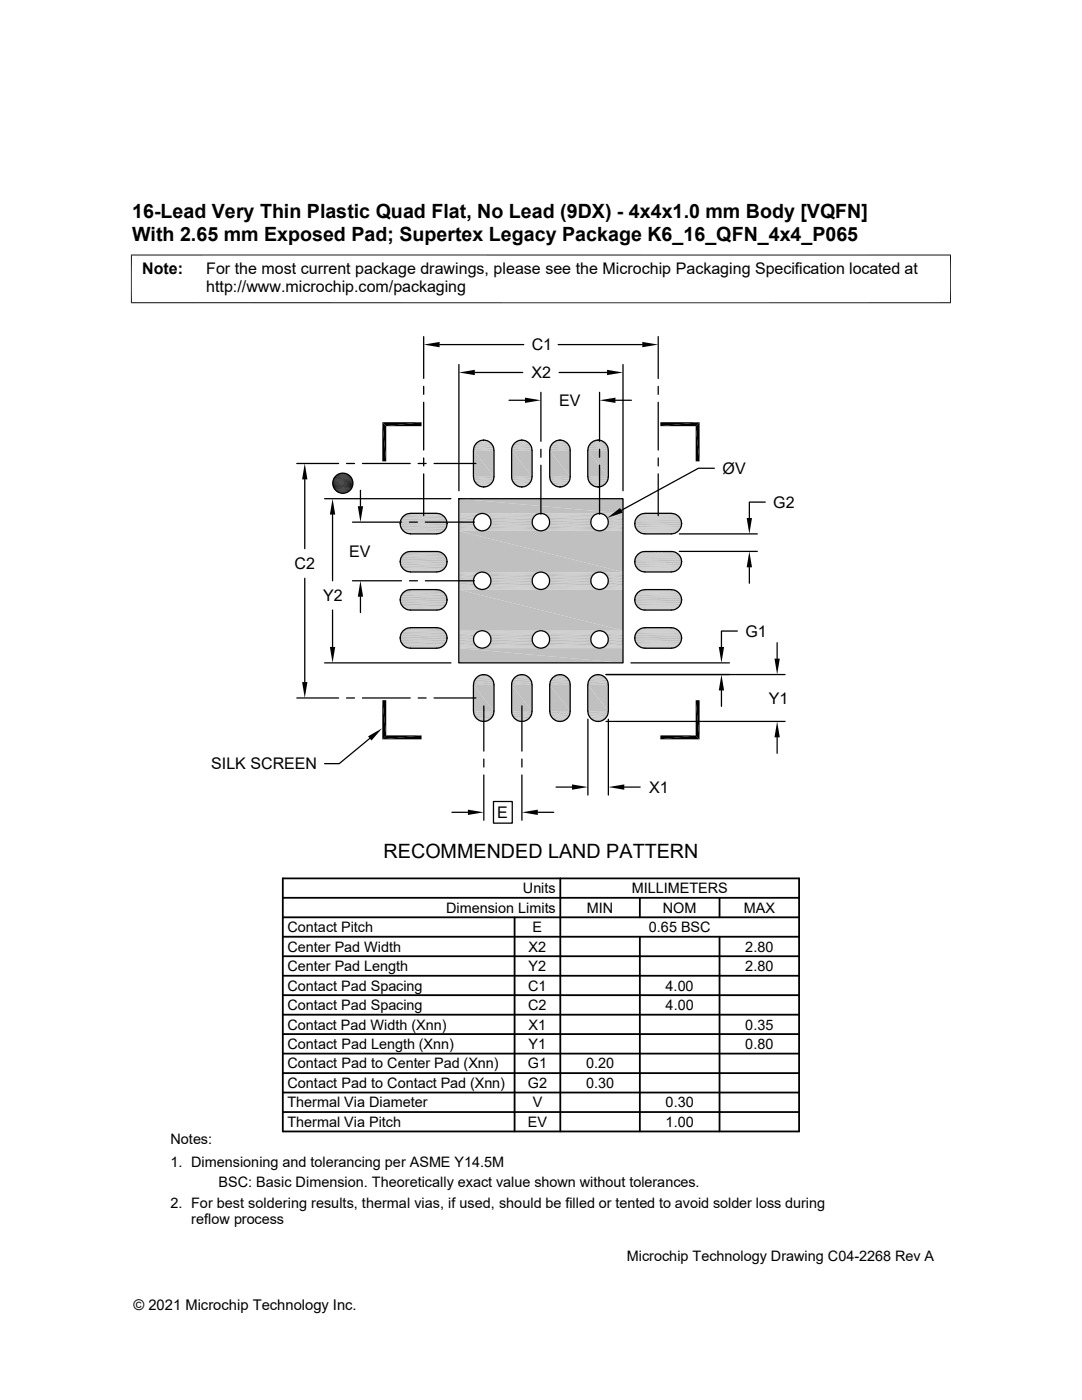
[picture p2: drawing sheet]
<svg xmlns="http://www.w3.org/2000/svg" width="216mm" height="279mm" viewBox="0 0 216 279" stroke-linecap="round" stroke-linejoin="round" font-family="sans-serif">
<g fill="#c0c0c0">
<path d="M91.5 99.5l32.8 3h-32.8z"/>
<path d="M91.5 99.5h32.8v3z"/>
</g>
<g fill="none" stroke="#c0c0c0" stroke-width=".2">
<path d="M91.5 102.5h4.6M91.5 102.6h4.3M91.5 102.7h3.9M91.5 105.7h3.9M91.5 105.8h4.3M91.5 105.9h4.6M96.4 102.5h11.4M96.4 105.9h11.4M96.7 105.8h10.7M96.7 102.6h10.7M97 105.7h10.1M97 102.7h10.1"/>
<path d="M108.1 105.9h11.4M108.1 102.5h11.4M108.4 105.8h10.7M108.4 102.6h10.7M108.7 105.7h10.2M108.7 102.7h10.2M119.8 105.9h4.5M119.8 102.5h4.5M120.1 105.8h4.2M120.1 102.6h4.2M120.4 105.7h3.9M120.4 102.7h3.9"/>
</g>
<path d="M91.5 102.9h3.7M91.5 105.5h3.7M97.3 102.9h9.6M97.3 105.5h9.6M109 102.9h9.6M109 105.5h9.6M120.7 102.9h3.6M120.7 105.5h3.6" fill="none" stroke="#c0c0c0" stroke-width=".21"/>
<path d="M91.5 103.2h3.4M91.5 103.4h3.2M97.5 103.2h9.1M97.7 103.4h8.7M109.2 103.2h9.1M109.4 103.4h8.7M120.9 103.2h3.4M121.1 103.4h3.2" fill="none" stroke="#c0c0c0" stroke-width=".28"/>
<path d="M91.5 103.7h3.1M91.5 104h3M97.9 103.7h8.4M98 104h8.2M109.6 103.7h8.4M109.6 104h8.3M121.3 103.7h3M121.3 104h3" fill="none" stroke="#c0c0c0" stroke-width=".32"/>
<path d="M91.5 104.4h3M98 104.4h8.2M109.6 104.4h8.3M121.3 104.4h3" fill="none" stroke="#c0c0c0" stroke-width=".34"/>
<path d="M91.5 104.7h3.1M91.5 105h3.2M97.7 105h8.7M97.9 104.7h8.4M109.4 105h8.7M109.6 104.7h8.4M121.1 105h3.2M121.3 104.7h3" fill="none" stroke="#c0c0c0" stroke-width=".3"/>
<path d="M91.5 105.3h3.4M97.5 105.3h9.1M109.2 105.3h9.1M120.9 105.3h3.4" fill="none" stroke="#c0c0c0" stroke-width=".25"/>
<g fill="#c0c0c0">
<path d="M91.5 106l32.8 8.2h-32.8z"/>
<path d="M91.5 106h32.8v8.2z"/>
</g>
<g fill="none" stroke="#c0c0c0" stroke-width=".2">
<path d="M91.5 114.2h4.6M91.5 114.3h4.3M91.5 114.4h3.9M91.5 117.4h3.9M91.5 117.5h4.3M91.5 117.6h4.6M96.4 114.2h11.4M96.4 117.6h11.4M96.7 117.5h10.7M96.7 114.3h10.7M97 117.4h10.1M97 114.4h10.1"/>
<path d="M108.1 117.6h11.4M108.1 114.2h11.4M108.4 117.5h10.7M108.4 114.3h10.7M108.7 117.4h10.2M108.7 114.4h10.2M119.8 117.6h4.5M119.8 114.2h4.5M120.1 117.5h4.2M120.1 114.3h4.2M120.4 117.4h3.9M120.4 114.4h3.9"/>
</g>
<path d="M91.5 114.6h3.7M91.5 117.2h3.7M97.3 114.6h9.6M97.3 117.2h9.6M109 114.6h9.6M109 117.2h9.6M120.7 114.6h3.6M120.7 117.2h3.6" fill="none" stroke="#c0c0c0" stroke-width=".21"/>
<path d="M91.5 114.9h3.4M91.5 117h3.4M97.5 117h9.1M97.5 114.9h9.1M109.2 114.9h9.1M109.2 117h9.1M120.9 114.9h3.4M120.9 117h3.4" fill="none" stroke="#c0c0c0" stroke-width=".25"/>
<path d="M91.5 115.1h3.2M91.5 116.7h3.2M97.7 115.1h8.7M97.7 116.7h8.7M109.4 116.7h8.7M109.4 115.1h8.7M121.1 116.7h3.2M121.1 115.1h3.2" fill="none" stroke="#c0c0c0" stroke-width=".3"/>
<g fill="none" stroke="#c0c0c0" stroke-width=".32">
<path d="M91.5 115.4h3.1M91.5 115.7h3M91.5 116.1h3M91.5 116.4h3.1M97.9 116.4h8.4M97.9 115.4h8.4M98 116.1h8.2M98 115.7h8.2M109.6 116.4h8.4M109.6 115.4h8.4M109.6 115.7h8.3M109.6 116.1h8.3"/>
<path d="M121.3 115.4h3M121.3 116.4h3M121.3 116.1h3M121.3 115.7h3"/>
</g>
<g fill="#c0c0c0">
<path d="M91.5 117.7l32.8 8.2h-32.8z"/>
<path d="M91.5 117.7h32.8v8.2z"/>
</g>
<g fill="none" stroke="#c0c0c0" stroke-width=".2">
<path d="M91.5 125.9h4.6M91.5 126h4.3M91.5 126.1h3.9M91.5 129.1h3.9M91.5 129.2h4.3M91.5 129.3h4.6M96.4 125.9h11.4M96.4 129.3h11.4M96.7 129.2h10.7M96.7 126h10.7M97 129.1h10.1M97 126.1h10.1"/>
<path d="M108.1 129.3h11.4M108.1 125.9h11.4M108.4 129.2h10.7M108.4 126h10.7M108.7 129.1h10.2M108.7 126.1h10.2M119.8 129.3h4.5M119.8 125.9h4.5M120.1 129.2h4.2M120.1 126h4.2M120.4 129.1h3.9M120.4 126.1h3.9"/>
</g>
<path d="M91.5 126.3h3.7M91.5 128.9h3.7M97.3 126.3h9.6M97.3 128.9h9.6M109 126.3h9.6M109 128.9h9.6M120.7 126.3h3.6M120.7 128.9h3.6" fill="none" stroke="#c0c0c0" stroke-width=".21"/>
<path d="M91.5 126.6h3.4M97.5 126.6h9.1M109.2 126.6h9.1M120.9 126.6h3.4" fill="none" stroke="#c0c0c0" stroke-width=".25"/>
<path d="M91.5 126.8h3.2M91.5 127.1h3.1M97.7 126.8h8.7M97.9 127.1h8.4M109.4 126.8h8.7M109.6 127.1h8.4M121.1 126.8h3.2M121.3 127.1h3" fill="none" stroke="#c0c0c0" stroke-width=".3"/>
<path d="M91.5 127.4h3M98 127.4h8.2M109.6 127.4h8.3M121.3 127.4h3" fill="none" stroke="#c0c0c0" stroke-width=".34"/>
<path d="M91.5 127.8h3M91.5 128.1h3.1M97.9 128.1h8.4M98 127.8h8.2M109.6 128.1h8.4M109.6 127.8h8.3M121.3 128.1h3M121.3 127.8h3" fill="none" stroke="#c0c0c0" stroke-width=".32"/>
<path d="M91.5 128.4h3.2M91.5 128.7h3.4M97.5 128.7h9.1M97.7 128.4h8.7M109.2 128.7h9.1M109.4 128.4h8.7M120.9 128.7h3.4M121.1 128.4h3.2" fill="none" stroke="#c0c0c0" stroke-width=".28"/>
<g fill="#c0c0c0">
<path d="M91.5 129.3l32.8 3h-32.8z"/>
<path d="M91.5 129.3h32.8v3z"/>
<path d="M96.2 87.9h.7z"/>
<path d="M103.8 87.9h.7z"/>
<path d="M111.4 87.9h.7z"/>
<path d="M119 87.9h.7z"/>
<path d="M118.9 87.9h.8z"/>
<path d="M111.3 87.9h.8z"/>
<path d="M103.4 87.9h1.4z"/>
<path d="M103.8 87.9h1z"/>
<path d="M95.8 87.9h1.4z"/>
<path d="M96.2 87.9h1z"/>
<path d="M118.6 88l.3-.1 1.2 .1z"/>
<path d="M118.9 87.9l1.2 .1z"/>
<path d="M111 88l.3-.1 1.2 .1z"/>
<path d="M111.3 87.9l1.2 .1z"/>
</g>
<path d="M103.1 88h2.1" fill="none" stroke="#c0c0c0" stroke-width=".2"/>
<path d="M103.4 87.9h1.4l.4 .2z" fill="#c0c0c0"/>
<path d="M95.5 88h2" fill="none" stroke="#c0c0c0" stroke-width=".2"/>
<path d="M95.8 87.9h1.4l.3 .2z" fill="#c0c0c0"/>
<path d="M118.2 88.1h2.3" fill="none" stroke="#c0c0c0" stroke-width=".2"/>
<path d="M118.6 88h1.5l.4 .2z" fill="#c0c0c0"/>
<path d="M110.6 88.1h2.3" fill="none" stroke="#c0c0c0" stroke-width=".2"/>
<path d="M111 88h1.5l.4 .2z" fill="#c0c0c0"/>
<path d="M95.2 88.2h2.6M102.8 88.2h2.7" fill="none" stroke="#c0c0c0" stroke-width=".21"/>
<path d="M95 88.4h3.1M102.6 88.4h3.1M110.3 88.3h2.9M117.9 88.3h2.9" fill="none" stroke="#c0c0c0" stroke-width=".25"/>
<path d="M94.7 88.7h3.6M102.4 88.7h3.5M110 88.6h3.4M117.6 88.6h3.4" fill="none" stroke="#c0c0c0" stroke-width=".3"/>
<path d="M94.5 89.7h4.1M102.1 89.7h4.1M109.8 88.9h3.8M117.5 88.9h3.7" fill="none" stroke="#c0c0c0" stroke-width=".36"/>
<path d="M94.6 89h3.8M102.2 89h3.8" fill="none" stroke="#c0c0c0" stroke-width=".32"/>
<path d="M109.7 89.3h4M117.3 89.3h4" fill="none" stroke="#c0c0c0" stroke-width=".38"/>
<path d="M94.5 89.3h4M102.1 89.3h4.1" fill="none" stroke="#c0c0c0" stroke-width=".34"/>
<path d="M109.7 89.7h4.1M117.3 89.7h4.1" fill="none" stroke="#c0c0c0" stroke-width=".4"/>
<g fill="#c0c0c0">
<path d="M117.3 89.9l4.1 5.2h-4.1z"/>
<path d="M117.3 89.9h4.1v5.2z"/>
<path d="M109.7 89.9l4.1 5.2h-4.1z"/>
<path d="M109.7 89.9h4.1v5.2z"/>
<path d="M102.1 89.9l4.1 5.2h-4.1z"/>
<path d="M102.1 89.9h4.1v5.2z"/>
<path d="M94.5 89.9l4.1 5.2h-4.1z"/>
<path d="M94.5 89.9h4.1v5.2z"/>
</g>
<path d="M94.5 95.3h4.1M102.1 95.3h4.1M109.8 96.1h3.8M117.5 96.1h3.7" fill="none" stroke="#c0c0c0" stroke-width=".36"/>
<path d="M109.7 95.3h4.1M117.3 95.3h4.1" fill="none" stroke="#c0c0c0" stroke-width=".4"/>
<path d="M94.5 95.7h4M102.1 95.7h4.1" fill="none" stroke="#c0c0c0" stroke-width=".34"/>
<path d="M109.7 95.7h4M117.3 95.7h4" fill="none" stroke="#c0c0c0" stroke-width=".38"/>
<path d="M94.6 96h3.8M102.2 96h3.8" fill="none" stroke="#c0c0c0" stroke-width=".32"/>
<path d="M94.7 96.3h3.6M102.4 96.3h3.5M110 96.4h3.4M117.6 96.4h3.4" fill="none" stroke="#c0c0c0" stroke-width=".3"/>
<path d="M95 96.6h3.1M102.6 96.6h3.1M110.3 96.7h2.9M117.9 96.7h2.9" fill="none" stroke="#c0c0c0" stroke-width=".25"/>
<path d="M95.2 96.8h2.6M102.8 96.8h2.7" fill="none" stroke="#c0c0c0" stroke-width=".21"/>
<path d="M118.2 96.8l1.9 .2h-1.5z" fill="#c0c0c0"/>
<path d="M118.2 96.9h2.3" fill="none" stroke="#c0c0c0" stroke-width=".2"/>
<path d="M110.6 96.8l1.9 .2h-1.5z" fill="#c0c0c0"/>
<path d="M110.6 96.9h2.3" fill="none" stroke="#c0c0c0" stroke-width=".2"/>
<path d="M103.1 96.9l1.7 .2h-1.4z" fill="#c0c0c0"/>
<path d="M103.1 97h2.1" fill="none" stroke="#c0c0c0" stroke-width=".2"/>
<path d="M95.5 96.9l1.7 .2h-1.4z" fill="#c0c0c0"/>
<path d="M95.5 97h2" fill="none" stroke="#c0c0c0" stroke-width=".2"/>
<g fill="#c0c0c0">
<path d="M118.6 97l1.1 .2z"/>
<path d="M118.6 97h1.5l-.4 .2z"/>
<path d="M111 97l1.1 .2z"/>
<path d="M111 97h1.5l-.4 .2z"/>
<path d="M96.2 97.2h.7z"/>
<path d="M103.8 97.2h.7z"/>
<path d="M111.4 97.2h.7z"/>
<path d="M119 97.2h.7z"/>
<path d="M118.9 97.2h.8z"/>
<path d="M111.3 97.2h.8z"/>
<path d="M103.4 97.1l1.1 .1z"/>
<path d="M103.4 97.1h1.4z"/>
<path d="M95.8 97.1l1.1 .1z"/>
<path d="M95.8 97.1h1.4z"/>
</g>
<g fill="none" stroke="#c0c0c0" stroke-width=".2">
<path d="M80.6 110.4h7.9M80.9 106.4h7.3M80.9 114h7.3M80.9 102.6h7.3M80.9 110.3h7.3M80.9 117.9h7.3M81.2 102.5h6.7M81.2 110.1h6.7M81.2 117.7h6.7M81.2 106.5h6.7M81.2 114.1h6.7M81.5 106.5h6"/>
<path d="M81.5 114.1h6M81.5 102.5h6M81.5 110.1h6M81.5 117.7h6M126.7 104.1h9.3M126.7 104.9h9.3M126.7 111.7h9.3M126.7 112.5h9.3M126.7 119.3h9.3M126.8 103.8h9.1M126.8 111.4h9.1M126.8 119h9.1"/>
<path d="M126.8 105.2h9.1M126.8 112.8h9.1M126.9 103.4h8.8M126.9 111h8.8M126.9 118.6h8.8M126.9 105.6h8.8M126.9 113.2h8.8M127 103.3h8.7M127 110.9h8.7M127 118.5h8.7M127 105.7h8.7M127 113.3h8.7"/>
<path d="M127.1 105.9h8.4M127.1 113.5h8.4M127.1 103.1h8.4M127.1 110.7h8.4M127.1 118.3h8.4M127.3 103h8.1M127.3 110.6h8.1M127.3 118.2h8.1M127.3 106h8.1M127.3 113.6h8.1M127.4 106.1h7.9M127.4 113.7h7.9"/>
<path d="M127.4 102.9h7.9M127.4 110.5h7.9M127.4 118.1h7.9M127.6 106.2h7.5M127.6 113.8h7.5M127.6 102.8h7.5M127.6 110.4h7.5M127.6 118h7.5M127.7 106.3h7.3M127.7 113.9h7.3M127.7 102.7h7.3M127.7 110.3h7.3"/>
<path d="M127.7 117.9h7.3M127.9 102.6h6.8M127.9 110.2h6.8M127.9 117.8h6.8M127.9 106.4h6.8M127.9 114h6.8M128 102.5h6.6M128 110.1h6.6M128 117.8h6.6M128 106.5h6.6M128 114.1h6.6M128.3 110.1h6.1"/>
<path d="M128.3 117.7h6.1M128.3 106.5h6.1M128.3 114.1h6.1M128.3 102.5h6M128.3 106.5h6M80.6 121.4h7.9M80.9 121.6h7.3M80.9 129.2h7.3M80.9 125.5h7.3M81.2 125.3h6.7M81.2 121.7h6.7M81.2 129.3h6.7"/>
<path d="M81.5 121.7h6M81.5 129.3h6M81.5 125.3h6M126.7 120.1h9.3M126.7 126.9h9.3M126.7 127.7h9.3M126.8 126.6h9.1M126.8 120.5h9.1M126.8 128.1h9.1M126.9 126.2h8.8M126.9 120.8h8.8M126.9 128.4h8.8"/>
<path d="M127 126.1h8.7M127 120.9h8.7M127 128.5h8.7M127.1 121.1h8.4M127.1 128.7h8.4M127.1 125.9h8.4M127.3 125.8h8.1M127.3 121.2h8.1M127.3 128.8h8.1M127.4 121.3h7.9M127.4 128.9h7.9M127.4 125.7h7.9"/>
<path d="M127.6 121.4h7.5M127.6 129.1h7.5M127.6 125.6h7.5M127.7 121.5h7.3M127.7 129.1h7.3M127.7 125.5h7.3M127.9 125.4h6.8M127.9 121.6h6.8M127.9 129.2h6.8M128 125.3h6.6M128 121.7h6.6M128 129.3h6.6"/>
<path d="M128.3 125.3h6.1M128.3 121.7h6.1M128.3 129.3h6.1"/>
</g>
<path d="M80.6 102.8h7.9M80.6 118h7.9M80.6 106.2h7.9M80.6 113.8h7.9M80.6 125.6h7.9M80.6 129h7.9" fill="none" stroke="#c0c0c0" stroke-width=".21"/>
<path d="M80.3 105.9h8.4M80.3 103.1h8.4M80.3 110.7h8.4M126.8 113h9M126.8 118.8h9M80.3 121.2h8.4M80.3 128.8h8.4M80.3 125.9h8.4" fill="none" stroke="#c0c0c0" stroke-width=".25"/>
<g fill="none" stroke="#c0c0c0" stroke-width=".3">
<path d="M80.1 103.3h8.8M80.1 110.9h8.8M80.1 118.5h8.8M80.1 105.7h8.8M80.1 113.3h8.8M126.7 103.9h9.3M126.7 111.5h9.3M126.7 119.2h9.3M126.7 105.1h9.3M126.7 112.6h9.3M80.1 126.2h8.8M80.1 120.9h8.8"/>
<path d="M80.1 128.5h8.8M126.7 126.8h9.3M126.7 120.3h9.3M126.7 127.9h9.3"/>
</g>
<path d="M80.3 113.5h8.4M80.3 118.3h8.4M126.8 105.4h9M126.8 103.6h9M126.8 111.2h9M126.8 120.6h9M126.8 128.2h9M126.8 126.4h9" fill="none" stroke="#c0c0c0" stroke-width=".23"/>
<path d="M80 105.4h9.1M80 103.6h9.1M80 111.2h9.1M80 120.6h9.1M80 128.2h9.1M80 126.5h9.1" fill="none" stroke="#c0c0c0" stroke-width=".32"/>
<path d="M79.8 111.9h9.4M79.8 119.9h9.4M79.9 104h9.3M79.9 119.2h9.3M79.9 105h9.3M79.9 112.6h9.3M80 113h9.1M80 118.9h9.1M126.6 111.9h9.4M126.6 119.9h9.4M79.9 126.8h9.3M79.9 127.8h9.3" fill="none" stroke="#c0c0c0" stroke-width=".34"/>
<g fill="none" stroke="#c0c0c0" stroke-width=".36">
<path d="M79.8 104.3h9.4M79.8 119.5h9.4M79.8 104.7h9.4M79.8 112.3h9.4M79.9 111.6h9.3M126.6 104.3h9.4M126.6 119.5h9.4M126.6 104.7h9.4M126.6 112.3h9.4M79.8 127.1h9.4M79.8 127.5h9.4M79.9 120.2h9.3"/>
<path d="M126.6 127.1h9.4M126.6 127.5h9.4"/>
</g>
<g fill="#c0c0c0">
<path d="M96.2 134.7h.6z"/>
<path d="M103.8 134.7h.6z"/>
<path d="M111.4 134.7h.7z"/>
<path d="M119 134.7h.7z"/>
<path d="M103.7 134.7h.8z"/>
<path d="M103.8 134.7h.7z"/>
<path d="M96.1 134.7h.8z"/>
<path d="M96.2 134.7h.7z"/>
<path d="M118.6 134.7h1.4z"/>
<path d="M119 134.7h1z"/>
<path d="M111 134.7h1.4z"/>
<path d="M111.4 134.7h1z"/>
<path d="M103.3 134.8l.4-.1 1.2 .1z"/>
<path d="M103.7 134.7l1.2 .1z"/>
<path d="M95.7 134.8l.4-.1 1.2 .1z"/>
<path d="M96.1 134.7l1.2 .1z"/>
</g>
<path d="M118.3 134.8h2.1" fill="none" stroke="#c0c0c0" stroke-width=".2"/>
<path d="M118.6 134.7h1.4l.4 .2z" fill="#c0c0c0"/>
<path d="M110.7 134.8h2.1" fill="none" stroke="#c0c0c0" stroke-width=".2"/>
<path d="M111 134.7h1.4l.4 .2z" fill="#c0c0c0"/>
<path d="M103 134.9h2.3" fill="none" stroke="#c0c0c0" stroke-width=".2"/>
<path d="M103.3 134.8h1.6l.4 .2z" fill="#c0c0c0"/>
<path d="M95.4 134.9h2.3" fill="none" stroke="#c0c0c0" stroke-width=".2"/>
<path d="M95.7 134.8h1.6l.4 .2z" fill="#c0c0c0"/>
<path d="M110.4 135h2.7M118 135h2.6" fill="none" stroke="#c0c0c0" stroke-width=".21"/>
<path d="M95.1 135.1h2.9M102.7 135.1h2.9M110.2 135.2h3.1M117.8 135.2h3.1" fill="none" stroke="#c0c0c0" stroke-width=".25"/>
<path d="M94.8 135.4h3.4M102.4 135.4h3.4M110 135.5h3.5M117.6 135.5h3.5" fill="none" stroke="#c0c0c0" stroke-width=".3"/>
<path d="M94.6 135.7h3.8M102.2 135.7h3.8M109.7 136.5h4.1M117.3 136.5h4.1" fill="none" stroke="#c0c0c0" stroke-width=".36"/>
<path d="M109.8 135.8h3.9M117.4 135.8h3.9" fill="none" stroke="#c0c0c0" stroke-width=".32"/>
<path d="M94.5 136.1h4M102.1 136.1h4" fill="none" stroke="#c0c0c0" stroke-width=".38"/>
<path d="M109.7 136.1h4M117.3 136.1h4" fill="none" stroke="#c0c0c0" stroke-width=".34"/>
<path d="M94.5 136.5h4.1M102.1 136.5h4.1" fill="none" stroke="#c0c0c0" stroke-width=".4"/>
<g fill="#c0c0c0">
<path d="M117.3 136.7l4.1 5.2h-4.1z"/>
<path d="M117.3 136.7h4.1v5.2z"/>
<path d="M109.7 136.7l4.1 5.2h-4.1z"/>
<path d="M109.7 136.7h4.1v5.2z"/>
<path d="M102.1 136.7l4.1 5.2h-4.1z"/>
<path d="M102.1 136.7h4.1v5.2z"/>
<path d="M94.5 136.7l4.1 5.2h-4.1z"/>
<path d="M94.5 136.7h4.1v5.2z"/>
</g>
<path d="M94.6 142.9h3.8M102.2 142.9h3.8M109.7 142.1h4.1M117.3 142.1h4.1" fill="none" stroke="#c0c0c0" stroke-width=".36"/>
<path d="M94.5 142.1h4.1M102.1 142.1h4.1" fill="none" stroke="#c0c0c0" stroke-width=".4"/>
<path d="M109.7 142.5h4M117.3 142.5h4" fill="none" stroke="#c0c0c0" stroke-width=".34"/>
<path d="M94.5 142.5h4M102.1 142.5h4" fill="none" stroke="#c0c0c0" stroke-width=".38"/>
<path d="M109.8 142.8h3.9M117.4 142.8h3.9" fill="none" stroke="#c0c0c0" stroke-width=".32"/>
<path d="M94.8 143.2h3.4M102.4 143.2h3.4M110 143.1h3.5M117.6 143.1h3.5" fill="none" stroke="#c0c0c0" stroke-width=".3"/>
<path d="M95.1 143.5h2.9M102.7 143.5h2.9M110.2 143.4h3.1M117.8 143.4h3.1" fill="none" stroke="#c0c0c0" stroke-width=".25"/>
<path d="M110.4 143.6h2.7M118 143.6h2.6" fill="none" stroke="#c0c0c0" stroke-width=".21"/>
<path d="M103 143.6l1.9 .2h-1.6z" fill="#c0c0c0"/>
<path d="M103 143.7h2.3" fill="none" stroke="#c0c0c0" stroke-width=".2"/>
<path d="M95.4 143.6l1.9 .2h-1.6z" fill="#c0c0c0"/>
<path d="M95.4 143.7h2.3" fill="none" stroke="#c0c0c0" stroke-width=".2"/>
<path d="M118.3 143.7l1.7 .2h-1.4z" fill="#c0c0c0"/>
<path d="M118.3 143.8h2.1" fill="none" stroke="#c0c0c0" stroke-width=".2"/>
<path d="M110.7 143.7l1.7 .2h-1.4z" fill="#c0c0c0"/>
<path d="M110.7 143.8h2.1" fill="none" stroke="#c0c0c0" stroke-width=".2"/>
<g fill="#c0c0c0">
<path d="M103.3 143.8l1.2 .2z"/>
<path d="M103.3 143.8h1.6l-.4 .2z"/>
<path d="M95.7 143.8l1.2 .2z"/>
<path d="M95.7 143.8h1.6l-.4 .2z"/>
<path d="M96.2 144h.6z"/>
<path d="M103.8 144h.6z"/>
<path d="M111.4 144h.7z"/>
<path d="M119 144h.7z"/>
<path d="M118.6 143.9l1.1 .1z"/>
<path d="M118.6 143.9h1.4z"/>
<path d="M111 143.9l1.1 .1z"/>
<path d="M111 143.9h1.4z"/>
<path d="M103.7 144h.7z"/>
<path d="M103.7 144h.8z"/>
<path d="M96.1 144h.7z"/>
<path d="M96.1 144h.8z"/>
</g>
<g fill="none" stroke="#000" stroke-width=".25">
<path d="M84.5 67.2v8.3M84.5 77.1v1.6M87.7 68.8h16.8M91.6 72.7v25.2M94.7 74.3h9.6M101.6 79.9h3.2M107.9 78.3v9.8M111.4 68.8h16.8M111.6 74.3h9.5M119.6 78.3v9.8M122.8 79.9h3.2M124.3 72.7v25.2"/>
<path d="M131.3 67.2v8.3M131.3 77.1v1.6M59.2 92.5h8.4M60.8 95.7v13.8M64.8 99.5h25.2M69.2 92.5h1.5M71.9 97.9v3.1M72.3 92.5h9.6M83.4 92.5h1.6M84.5 80.3v9.5M84.5 91.4v1.6M84.5 94.6v8.3"/>
<path d="M86.6 92.5h8.4M91.5 99.5h32.8v32.8h-32.8zM91.5 99.5h.1M95.1 88.4a2.03 2.03 0 0 1 2.2-.4 2.03 2.03 0 0 1 1.3 1.9v5.2a2.05 2.05 0 0 1-2.1 2.1 2.05 2.05 0 0 1-2-2.1v-5.5l.1-.5zM96.5 97.2h.1M96.5 87.8h.1M102.7 88.4a2.03 2.03 0 0 1 2.2-.4 2.03 2.03 0 0 1 1.3 1.9v5.2a2.04 2.04 0 0 1-2.1 2.1 2.04 2.04 0 0 1-2-2.1v-5.5l.1-.5zM104.1 97.2h.1M104.1 87.8h.1M107.9 89.7v1.5M107.9 92.8v9.8M110.3 88.4a2.03 2.03 0 0 1 2.2-.4 2.03 2.03 0 0 1 1.3 1.9v5.2a2.04 2.04 0 0 1-2.1 2.1 2.04 2.04 0 0 1-2-2.1v-5.5l.2-.5z"/>
<path d="M111.7 97.2h.1M111.7 87.8h.1M117.3 89.9v5.2M117.3 95.1a2.02 2.02 0 0 0 2 2.1M117.3 89.9a2.03 2.03 0 0 1 2-2.1 2.03 2.03 0 0 1 2.1 2.1v5.2a2.06 2.06 0 0 1-2.1 2.1M119.3 97.2h.1M119.3 87.8h.1M119.6 89.7v1.5M119.6 92.8v9.8M131.3 80.3v9.5M131.3 91.4v1.6M131.3 94.6v8.3"/>
<path d="M142.5 93.5h-3.1l-15.4 8.4M60.8 115.4v20.7M66.4 102.7v13.2M70.3 104.2h9.8M70.3 115.9h9.8M71.9 119.1v3.2M79.8 119.7h.1M79.8 112.1h.1M79.8 104.5h.1M79.9 104.5a2.06 2.06 0 0 1 2-2.1l5.3 .1a2.02 2.02 0 0 1 2 2M79.9 112.1a2.02 2.02 0 0 1 2-2h5.3a2.02 2.02 0 0 1 2 2M79.9 104.5a2.02 2.02 0 0 0 2 2l5.3 .1a2.06 2.06 0 0 0 2-2.1"/>
<path d="M79.9 119.7a2.02 2.02 0 0 0 2 2.1h5.3a2.02 2.02 0 0 0 2-2.1M81.7 104.2h1.6M81.7 115.9h1.6M84.9 104.2h9.8M84.9 115.9h9.8M89.2 119.7a2.02 2.02 0 0 0-2-2h-5.3a2.06 2.06 0 0 0-2 2M89.2 112.1a2.06 2.06 0 0 1-2 2.1l-5.3-.1a2.02 2.02 0 0 1-2-2M89.2 119.7h.1M89.2 112.1h.1M89.2 104.5h.1M126.6 119.7h.1M126.6 112.1h.1"/>
<path d="M126.6 104.5h.1M127.3 118.3l.6-.5 .8-.1h5.3a2.03 2.03 0 0 1 2 2 2.03 2.03 0 0 1-2 2.1h-5.3a2.03 2.03 0 0 1-1.9-1.3 2.03 2.03 0 0 1 .5-2.2zM127.3 110.7l.6-.5 .5-.1h5.6a2.03 2.03 0 0 1 2 2 2.03 2.03 0 0 1-2 2l-5.3 .1a2.05 2.05 0 0 1-1.9-1.3 2.05 2.05 0 0 1 .5-2.2zM127.3 103.1l.6-.5 .8-.2 5.3 .1a2.03 2.03 0 0 1 2 2 2.03 2.03 0 0 1-2 2l-5.3 .1a2.05 2.05 0 0 1-1.9-1.3 2.05 2.05 0 0 1 .5-2.2zM135.6 110h15.5M135.6 106.6h15.5M136 119.7h.1M136 112.1h.1M136 104.5h.1M149.5 113.2v3.2M152.7 100.2h-3.2v3.2M59.2 139.3h8.4"/>
<path d="M64.8 132.3h25.2M66.4 121.8v7.3M69.2 139.3h1.5M72.3 139.3h9.6M79.8 127.3h.1M79.9 127.3a2.02 2.02 0 0 0 2 2l5.3 .1a2.06 2.06 0 0 0 2-2.1M81.9 125.3a2.02 2.02 0 0 0-2 2M81.9 125.3h5.3M83.4 139.3h1.6M86.6 139.3h8.4M87.2 125.3a2.02 2.02 0 0 1 2 2M89.2 127.3h.1"/>
<path d="M95.1 135.2a2.05 2.05 0 0 1 2.2-.4 2.05 2.05 0 0 1 1.3 1.9v5.2a2.03 2.03 0 0 1-2.1 2.1 2.03 2.03 0 0 1-2-2.1v-5.2l.1-.8zM96.5 134.6h.1M102.7 135.2a2.05 2.05 0 0 1 2.2-.4 2.05 2.05 0 0 1 1.3 1.9v5.2a2.03 2.03 0 0 1-2.1 2.1 2.03 2.03 0 0 1-2-2.1v-5.5l.1-.5zM104.1 134.6h.1M110.3 135.2a2.03 2.03 0 0 1 2.2-.4 2.03 2.03 0 0 1 1.3 1.9v5.2a2.03 2.03 0 0 1-2.1 2.1 2.03 2.03 0 0 1-2-2.1v-5.2l.2-.8zM111.7 134.6h.1M117.3 136.7v5.2M119.3 134.6a2.02 2.02 0 0 0-2 2.1M119.3 134.6h.1M119.3 134.6a2.06 2.06 0 0 1 2.1 2.1v5.2a2.03 2.03 0 0 1-2.1 2.1 2.03 2.03 0 0 1-2-2.1M120.9 134.6h35.8M125.9 132.3h19.6"/>
<path d="M126.6 127.3h.1M128.7 125.3a2.02 2.02 0 0 0-2 2M128.7 125.3h5.3M134 125.3a2.03 2.03 0 0 1 2 2 2.03 2.03 0 0 1-2 2l-5.3 .1a2.06 2.06 0 0 1-2-2.1M136 127.3h.1M144 137.8v3.2M147.1 125.9h-3.1v3.2M155.1 128.3v3.1M73.8 147.4l-6.1 5h-2.9M96.5 144h.1M96.5 140.9v9M96.5 151.5v1.6"/>
<path d="M96.5 154.7v9M98.5 160h3.7v4.3h-3.7zM104.1 144h.1M104.1 140.9v9M104.1 151.5v1.6M104.1 154.7v9M111 157.1h3.1M111.7 144h.1M117.3 143.5v15.2M119.3 144h.1M120.9 144h35.8M121.4 143.5v15.2"/>
<path d="M124.6 157.1h3.1M155.1 147.2v3.1M90.2 162.1h3.2M107.3 162.1h3.2"/>
<circle cx="68.4" cy="96.4" r="2.01"/>
<circle cx="96.2" cy="115.9" r="1.74"/>
<circle cx="96.2" cy="104.2" r="1.74"/>
<circle cx="107.9" cy="104.2" r="1.74"/>
<circle cx="107.9" cy="115.9" r="1.74"/>
<circle cx="119.6" cy="115.9" r="1.74"/>
<circle cx="119.6" cy="104.2" r="1.74"/>
<circle cx="96.2" cy="127.6" r="1.74"/>
<circle cx="107.9" cy="127.6" r="1.74"/>
<circle cx="119.6" cy="127.6" r="1.74"/>
</g>
<g fill="none" stroke="#000" stroke-width=".36">
<path d="M56.4 179.2h103M56.4 175.3h103v50.5h-103zM111.8 175.3v50.5M127.7 179.2v3.9M143.6 179.2v3.9M56.4 183.1h103M56.4 190.8h103M56.4 186.9h103M56.4 194.7h103M56.4 198.6h103M102.7 183.1v42.7M127.7 186.9v38.9"/>
<path d="M143.6 186.9v38.9M56.4 202.5h103M56.4 206.4h103M56.4 218h103M56.4 210.3h103M56.4 214.2h103M56.4 221.9h103"/>
</g>
<g fill="#000">
<path d="M84.5 68.8l3.2-.6v1.1zM91.6 74.3l3.1-.5v1.1zM104.8 79.4l3.1 .5-3.1 .5zM121.1 73.8l3.2 .5-3.2 .6zM119.6 79.9l3.2-.5v1zM128.2 68.2l3.1 .6-3.1 .5zM60.8 92.5l.5 3.2h-1zM67.4 98.2l1.8 .1zM67.6 94.6l1.8 .1zM67.6 98.3l1.4 .1zM67.6 98.3h1.6zM67.6 94.6h1.6z"/>
<path d="M67.7 94.5l1.5 .1zM67.7 98.4h1.2zM67.7 98.4h1.3zM67.7 94.5h1.3zM68 94.5h1zM68 98.4h.6zM68 98.4h.9zM68 94.5h.9zM68.1 94.4l.8 .1zM68.1 98.4h.5zM68.1 94.4h.5zM76.3 84.3l.8 7.8h-.8z"/>
<path d="M76.3 84.3h7.8l-7 .7zM76.3 84.3l.8 .7v7.1zM77.1 85l7-.7v.7zM131.8 84.3h7.8l-7.8 .7zM131.8 85l7.8-.7-.8 .7zM138.8 85l.8 7.1h-.8zM138.8 85l.8-.7v7.8zM66.4 99.5l.5 3.2h-1.1zM71.4 101h1.1l-.6 3.2zM71.9 115.9l.6 3.2h-1.1zM121.2 103.4l2.5-2 .5 .9zM149.5 110l.6 3.2h-1.1z"/>
<path d="M149 103.4h1.1l-.6 3.2zM60.3 136.1h1l-.5 3.2zM65.8 129.1h1.1l-.5 3.2zM138.8 139.7l.8 7.9-.8-.8zM138.8 139.7h.8v7.9zM144 134.6l.5 3.2h-1.1zM143.4 129.1h1.1l-.5 3.2zM154.5 131.4h1.1l-.5 3.2zM73.4 147l2.8-1.6-2.1 2.4zM76.3 139.7l.8 7.1-.8 .8zM76.3 139.7h.8v7.1zM76.3 147.6l7.8-.8v.8z"/>
<path d="M76.3 147.6l.8-.8h7zM114.1 156.5l3.2 .6-3.2 .5zM121.4 157.1l3.2-.6v1.1zM131.8 146.8h7l-7 .8zM131.8 147.6l7-.8 .8 .8zM155.1 144l.5 3.2h-1.1zM93.4 161.6l3.1 .5-3.1 .5zM104.1 162.1l3.2-.5v1z"/>
</g>
<g fill="none" stroke="#000" stroke-width=".2">
<path d="M26.1 50.9h163.7M26.2 50.8v9.7M189.7 50.8v9.7M26.1 60.4h163.7M66.4 96.1h4M66.4 96.3h4M66.4 96.5h4M66.4 96.7h4M66.4 96h4M66.4 96.9h4M66.4 97.1h3.9M66.4 95.8h3.9"/>
<path d="M66.5 95.6h3.8M66.5 97.3h3.8M66.6 97.5h3.6M66.6 95.4h3.6M66.7 97.6h3.4M66.7 95.3h3.4M66.8 95.1h3.2M66.8 97.8h3.2M67 97.9h2.9M67 95h2.9M67.1 94.8h2.6M67.1 98h2.6"/>
<path d="M67.2 94.7h2.4M67.2 98.1h2.4M67.4 98.2h2M67.4 94.6h2"/>
</g>
<g font-size="3.9">
<text x="26.4" y="43.5">16-Lead Very Thin Plastic Quad Flat, No Lead (9DX) - 4x4x1.0 mm Body [VQFN]</text>
<text x="26.4" y="48.1">With 2.65 mm Exposed Pad; Supertex Legacy Package K6_16_QFN_4x4_P065</text>
<text x="76.5" y="171.2">RECOMMENDED LAND PATTERN</text>
</g>
<g font-size="3.2">
<text x="28.4" y="54.7">Note:</text>
<text x="41.1" y="58.3">http://www.microchip.com/packaging</text>
<text x="41.1" y="54.7">For the most current package drawings, please see the Microchip Packaging Specification located at</text>
<text x="106.1" y="69.9">C1</text>
<text x="106.1" y="75.5">X2</text>
<text x="111.5" y="81">EV</text>
<text x="144.2" y="94.5">ØV</text>
<text x="154.3" y="101.3">G2</text>
<text x="58.8" y="113.6">C2</text>
<text x="69.7" y="111.2">EV</text>
<text x="64.5" y="120">Y2</text>
<text x="148.7" y="127.1">G1</text>
<text x="153.4" y="140.4">Y1</text>
<text x="42.1" y="153.5">SILK SCREEN</text>
<text x="129.5" y="158.2">X1</text>
<text x="99.2" y="163.3">E</text>
</g>
<g font-size="2.9">
<text x="104.3" y="178.3">Units</text>
<text x="126" y="178.3">MILLIMETERS</text>
<text x="89" y="182.2">Dimension Limits</text>
<text x="117.1" y="182.2">MIN</text>
<text x="132.3" y="182.2">NOM</text>
<text x="148.4" y="182.2">MAX</text>
<text x="57.3" y="189.9">Center Pad Width</text>
<text x="57.3" y="186">Contact Pitch</text>
<text x="105.5" y="189.9">X2</text>
<text x="106.3" y="186">E</text>
<text x="129.5" y="186">0.65 BSC</text>
<text x="148.7" y="189.9">2.80</text>
<text x="57.3" y="193.8">Center Pad Length</text>
<text x="57.3" y="197.7">Contact Pad Spacing</text>
<text x="105.4" y="197.7">C1</text>
<text x="105.5" y="193.8">Y2</text>
<text x="132.8" y="197.7">4.00</text>
<text x="148.7" y="193.8">2.80</text>
<text x="57.3" y="201.6">Contact Pad Spacing</text>
<text x="105.4" y="201.6">C2</text>
<text x="132.8" y="201.6">4.00</text>
<text x="57.3" y="209.4">Contact Pad Length (Xnn)</text>
<text x="57.3" y="205.5">Contact Pad Width (Xnn)</text>
<text x="105.5" y="209.4">Y1</text>
<text x="105.5" y="205.5">X1</text>
<text x="148.7" y="209.4">0.80</text>
<text x="148.7" y="205.5">0.35</text>
<text x="57.3" y="213.2">Contact Pad to Center Pad (Xnn)</text>
<text x="105.3" y="213.2">G1</text>
<text x="116.9" y="213.2">0.20</text>
<text x="57.3" y="217.1">Contact Pad to Contact Pad (Xnn)</text>
<text x="57.3" y="221">Thermal Via Diameter</text>
<text x="105.3" y="217.1">G2</text>
<text x="106.3" y="221">V</text>
<text x="116.9" y="217.1">0.30</text>
<text x="132.8" y="221">0.30</text>
<text x="57.3" y="224.9">Thermal Via Pitch</text>
<text x="105.3" y="224.9">EV</text>
<text x="132.8" y="224.9">1.00</text>
<text x="34" y="228.3">Notes:</text>
<text x="34" y="232.9">1. Dimensioning and tolerancing per ASME Y14.5M</text>
<text x="43.6" y="237">BSC: Basic Dimension. Theoretically exact value shown without tolerances.</text>
<text x="34" y="241">2. For best soldering results, thermal vias, if used, should be filled or tented to avoid solder loss during</text>
<text x="38.1" y="244.3">reflow process</text>
<text x="125.1" y="251.7">Microchip Technology Drawing C04-2268 Rev A</text>
<text x="26.6" y="261.3">© 2021 Microchip Technology Inc.</text>
</g>
</svg>
